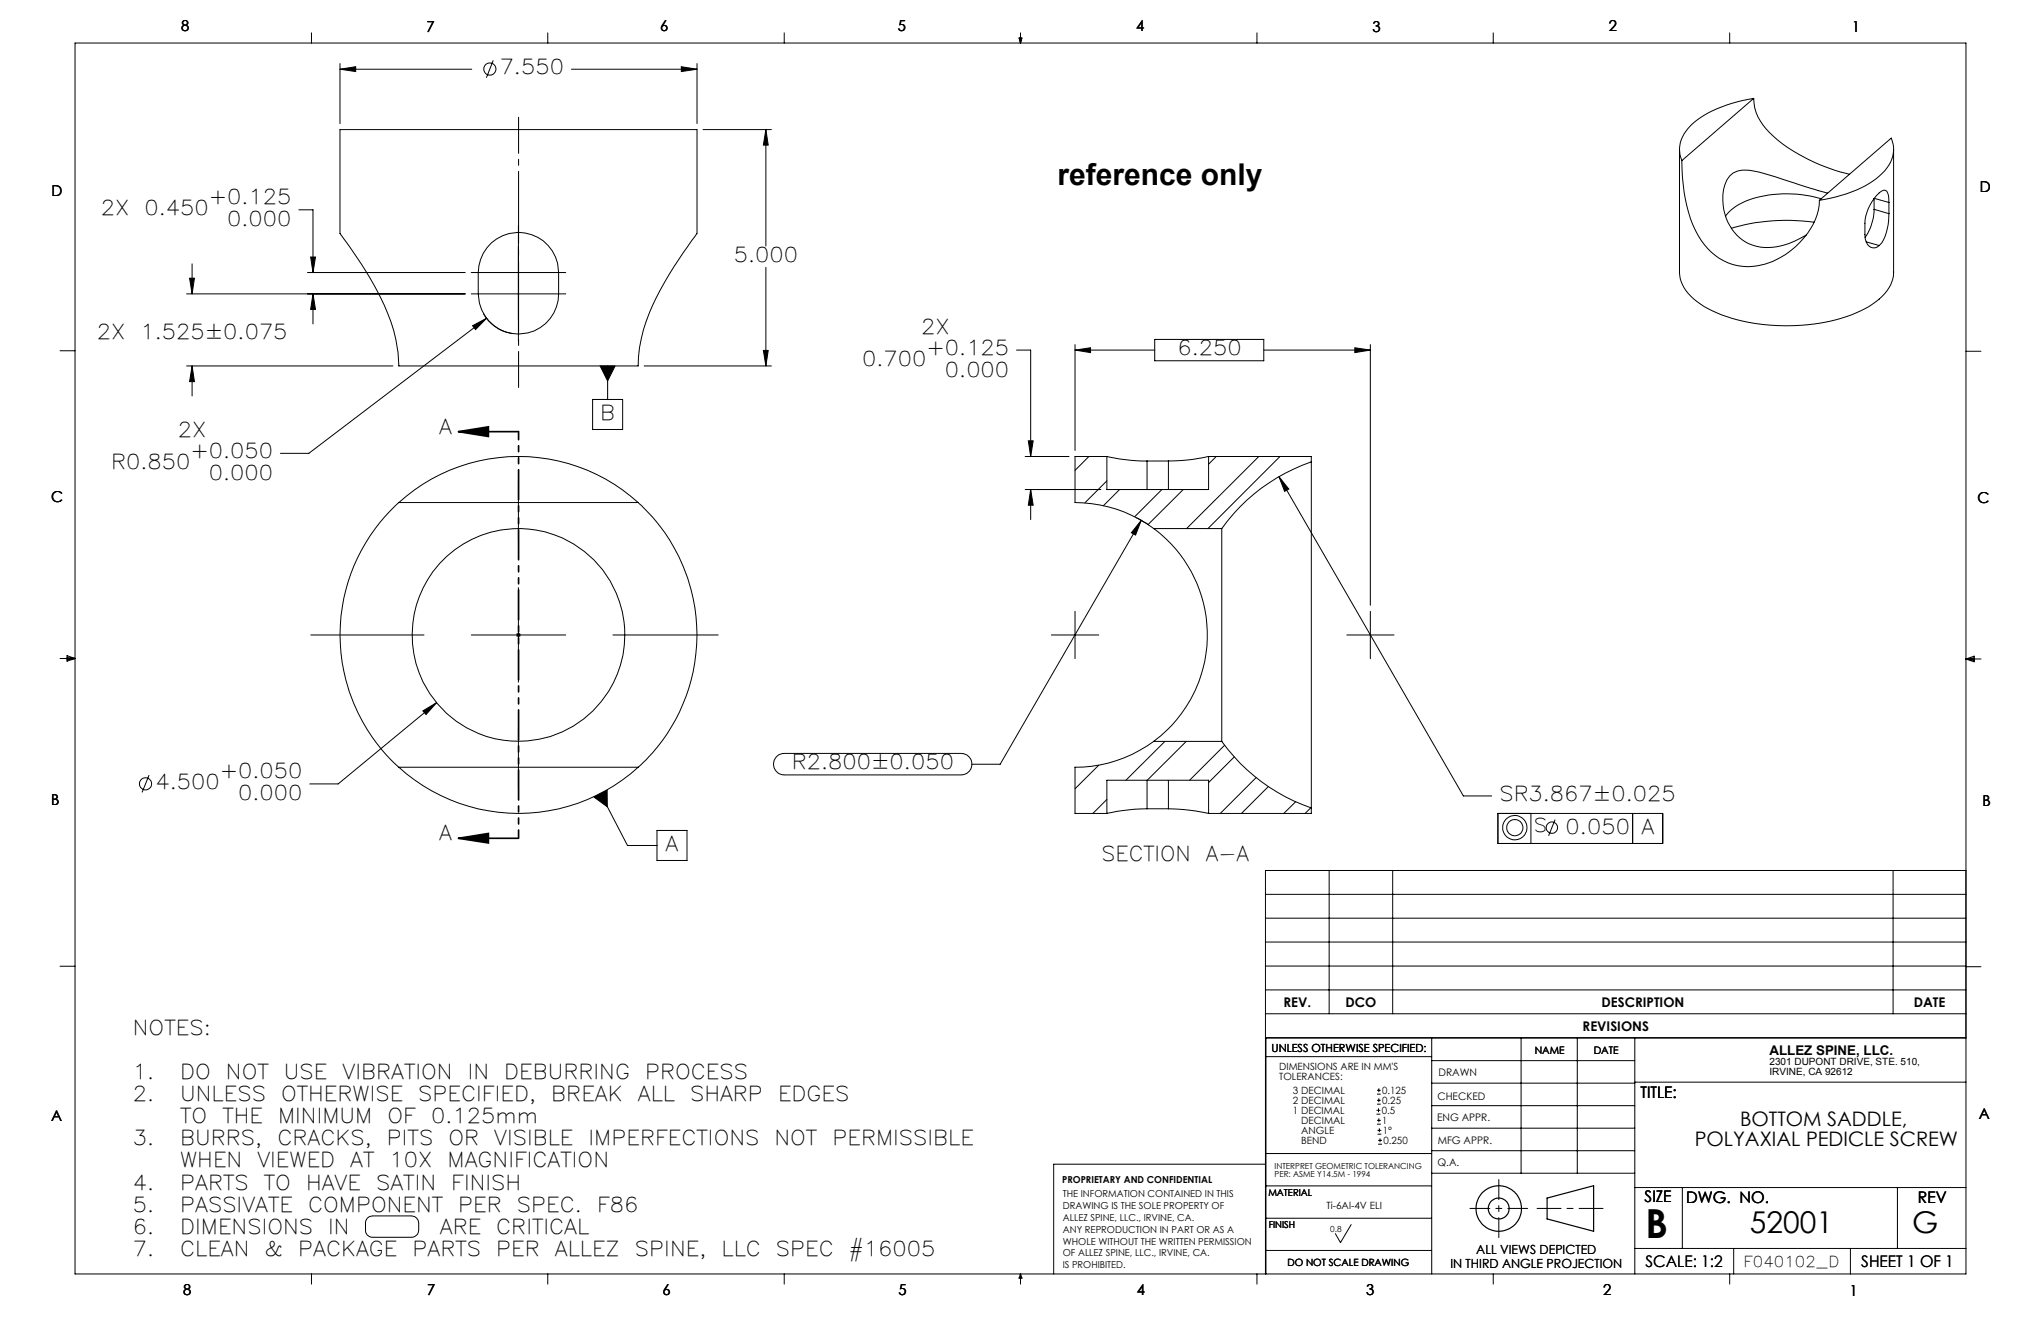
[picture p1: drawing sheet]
<svg xmlns="http://www.w3.org/2000/svg" width="432mm" height="279mm" viewBox="0 0 432 279" stroke-linecap="round" stroke-linejoin="round" font-family="sans-serif">
<g fill="none" stroke="#000" stroke-width=".21">
<path d="M15.9 9.1h400v260.4h-400zM65.9 6.9v2.2M71.9 14.6l3.3-.5v1zM71.9 13.4v12.7M71.9 14.6h27.9M104.4 12.8l-1.5 3.6M115.9 6.9v2.2M120.9 14.6h26.6M144.1 14.1l3.4 .5-3.4 .5zM147.5 13.4v12.7M165.9 6.9v2.2M215.6 8h.6l-.3 1.1z"/>
<path d="M215.7 8l.2 1.1M215.9 6.9v2.2M216 8l-.1 1.1M265.9 6.9v2.2M315.9 6.9v2.2M365.9 6.9v2.2M148.7 27.4h14.5M162 27.4l.5 3.3h-1zM162 27.4v24.6M355.3 31.6v26a8.4 8.4 0 0 0 4.5 6.7 33.7 33.7 0 0 0 18.8 4.6 33.2 33.2 0 0 0 17.6-4.6 8.4 8.4 0 0 0 4.4-6.7v-26M355.8 34a35 35 0 0 0 2.9 14.8 12.5 12.5 0 0 0 11.1 7.6 16.6 16.6 0 0 0 14.9-12l.2-2M371 20.8a11.6 11.6 0 0 0 5.1 8.8 39.1 39.1 0 0 0 15.2 7.3"/>
<path d="M371 20.8a25.2 25.2 0 0 0-13.2 5.7 6.5 6.5 0 0 0-2 7.5M371 20.8l-15.2 13.2M40.1 58.8h1l-.5 3.4zM40.6 55.8v6.4M63.2 44.4h3v13.2M65.1 57.6h33.3M65.7 54.4h1l-.5 3.2zM99.7 57.6h20M104 51.4a8.5 8.5 0 0 1 9.1-1.5 8.5 8.5 0 0 1 5.1 7.7v4.6a8.5 8.5 0 0 1-8.5 8.5 8.5 8.5 0 0 1-8.5-8.5v-4.6a8.8 8.8 0 0 1 2.8-6.2zM109.7 47.7v24.4M147.4 49.4l-.4 .6a76.5 76.5 0 0 0-10.3 18 30.2 30.2 0 0 0-1.7 9.4h-50.6a35.4 35.4 0 0 0-5.1-16.8l-2.9-4.8-4.5-6.4v-22h75.6v22M162 56.6v20.8"/>
<path d="M383.8 47a41.7 41.7 0 0 0-17.5 1.3M384.9 42.4l15.2-13.2a6.5 6.5 0 0 1-1.9 7.5 22.2 22.2 0 0 1-10.9 5.2zM385.3 42.1a24.5 24.5 0 0 0-16.9 .9l-1.9 1.2-1.4 1.6M386.7 40.9l-7.1-2.2a53.6 53.6 0 0 0-10.2-2.7 4.2 4.2 0 0 0-4.5 3.1 10.4 10.4 0 0 0 5.9 12.8 12.5 12.5 0 0 0 10.1-1.5l1.3-.7M394.8 51.2l2.8 .7M396.5 44.3a11 11 0 0 1-1.9 5.9M396.5 42v2.3M396.5 41.9l3.1 .9M396.5 44.3l3.1 .9M399.6 42.8a3.1 3.1 0 0 0-.6-2.5 1.36 1.36 0 0 0-1.4 .5 10.1 10.1 0 0 0-3.1 8.8 2.28 2.28 0 0 0 2.2 2.8l.9-.5M399.6 45.2a12.3 12.3 0 0 1-1.5 6.1l-.5 .6M399.6 42.8v2.4"/>
<path d="M12.7 74.2h3.2M39.5 62.2h58.9M39.5 77.4h43.6M40.6 77.4l.5 3.3h-1zM40.6 77.4v6.3M66.2 62.2l.5 3.2h-1zM66.2 62.2v6.3M99.7 62.2h20M100 68.9l2.9-1.6-2.3 2.4zM102.3 66.3a8.7 8.7 0 0 0 6.1 4.3M102.9 67.3l-37.6 28.6h-6M127 77.4h3.1l-1.5 3.2z"/>
<path d="M128.6 77.4v7.1M136.3 77.4h26.9M161.5 74.1h1l-.5 3.3zM215.1 74h3v22.6M227.4 74l3.3-.4v1zM227.4 72.9v22.4M227.4 74h16.9M244.3 71.8h23.1v4.5h-23.1zM267.4 74h22.5M286.6 73.6l3.3 .4-3.3 .6zM289.9 72.9v55.1M415.9 74.3h3.2"/>
<path d="M125.4 84.5h6.3v6.3h-6.3zM216.9 96.6h9.3M217.6 93.2h1l-.5 3.4zM230.4 96.6l-3 2.9M234.2 96.6h.1a34.2 34.2 0 0 0 8.4 .9M234.2 96.6h-6.8v9.7a27.8 27.8 0 0 1 16.7 5.5M234.2 96.6v6.9h21.5v-6.9M242.7 97.5h4.5M242.7 97.5v6M247.2 97.5v6M255.7 96.6h-.1a39.9 39.9 0 0 1-8.4 .9M255.7 96.6h21.7v1.1"/>
<path d="M257.3 96.6l-1.6 1.6M266.3 96.6l-15.3 15.2M270.8 96.6l-15.2 15.2M277.4 97.7a38.6 38.6 0 0 0-18.9 14.1M277.4 97.7v73.2M84.4 106.3a37.7 37.7 0 0 0 0 56M84.4 106.3a37.8 37.8 0 0 1 50.6 0M84.4 106.3h50.6M109.7 101.8v12.5M135 106.3a37.7 37.7 0 0 1 0 56M216.9 103.5h16M218.1 103.5l.5 3.4h-1z"/>
<path d="M218.1 103.5v6.4M234.2 101.7l-4.7 4.7M236.9 103.5l-3.5 3.5M240.4 109.5l2.7 1.6M241.4 110.1l-1.2 3.1-.8-.5zM241.4 110.1l-29.8 51.5h-6M244.1 111.8a28 28 0 0 1 0 45M244.1 111.8h14.4M245.8 103.5l-5.7 5.8M250.3 103.5l-7.4 7.4M258.5 111.8v45M270.6 100.8l2.1 2.6-.9 .5z"/>
<path d="M270.6 100.8l39 67.5h6M12.7 139.3h3.2M14.2 139.1l1.7 .2M14.2 138.7l1.7 .6-1.7 .5zM15.9 139.3l-1.7 .3M65.8 134.3h23.9M99.7 134.3h20M109.3 133.9l.7 .8M109.7 124.3v20M110 133.9l-.7 .8M129.7 134.3h22.2M222.4 134.3h10"/>
<path d="M227.4 129.3v10M284.9 134.3h10M289.9 129.3v10M415.9 139.4h3.2M415.9 139.4l1.8-.6v1.2zM415.9 139.4l1.8 .3M417.7 139.2l-1.8 .2M89.5 150.4l2.9-1.8-2.3 2.5zM92.4 148.6l-20.9 17.2h-6M109.7 154.3v12.5M244.1 156.8a28.1 28.1 0 0 1-16.7 5.5v9.7h6.8M244.1 156.8h14.4"/>
<path d="M246.5 156.8l-8.3 8.2M251 156.8l-8.3 8.2M258.5 156.8a38.8 38.8 0 0 0 18.9 14.1M259.1 157.6l-7.4 7.4M31.5 163.9l-1.4 3.7M84.4 162.3a37.7 37.7 0 0 0 50.6 0M84.4 162.3h50.6M125.6 168.6l2.8-1.5 .1 3.5zM127 167.8l5.8 11h6.2M139 175.6h6.3v6.4h-6.3zM164.2 160.1a2.23 2.23 0 0 1 1.7-.8h37.4a2.28 2.28 0 0 1 2.3 2.3 2.28 2.28 0 0 1-2.3 2.3h-37.4a2.28 2.28 0 0 1-2-1.3 2.28 2.28 0 0 1 .3-2.5zM227.5 162.3h-.1"/>
<path d="M232.4 161.9l-5 4.9M234.2 172v-7h21.5v7M234.2 169.1l-3 2.9M242.7 171.1a37 37 0 0 0-8.5 .9M242.7 171.1h4.5M242.7 165v6.1M247.2 171.1a39.9 39.9 0 0 1 8.5 .9M247.2 165v6.1M261.1 160.1l-5.4 5.4M265.7 164.5l-7.5 7.5M268.3 166.4l-5.7 5.6M274.1 169.6l-2.5 2.4"/>
<path d="M277.3 170.9l-1.2 1.1M277.4 170.9v1.1h-21.7M316.9 172h34.9v6.4h-34.9zM323.9 172v6.4M329 173.4l-1.4 3.4M345.4 172v6.4M267.7 189.2h148.2M267.7 194.2h148.2M267.7 199.2h148.2M281.2 184.1v30.3M294.6 184.1v30.3M400.5 184.1v30.3"/>
<path d="M415.9 184.1h-148.2v35.4h148.2M12.7 204.4h3.2M267.7 214.4h148.2M267.7 204.3h148.2M267.7 209.4h148.2M267.8 219.6v49.9M302.9 219.6v49.9M321.8 219.6v28.5M333.7 219.6v28.5M345.9 219.6v49.9M415.9 219.6h-148.2v49.9M415.9 204.5h3.2"/>
<path d="M267.8 223.5h35.1M291.2 235.7h.8M291.2 234.8h.8M291.3 231.4h.8M291.3 230.6h.8M291.3 233.5h.8M291.3 232.7h.8M291.3 237.8h.8M291.3 237h.8M291.4 239.9h.8M291.4 239.1h.8M291.6 234.4v.8"/>
<path d="M291.7 230.2v.8M291.7 232.3v.8M291.7 236.5v.8M291.8 238.7v.8M302.9 233.9h43M302.9 229.1h43M302.9 224.3h43M302.9 238.6h43M345.9 228.9h70M77.7 257.7l.4-.3 .7-.2h8.3a1.56 1.56 0 0 1 1.5 1.5v1.5a1.5 1.5 0 0 1-1.5 1.5h-8.3a1.5 1.5 0 0 1-1.5-1.5v-1.7zM267.7 257.7h35.2M267.7 246.2h-44.8v23.3"/>
<path d="M267.8 250.8h35.1M267.8 244h35.1M285.9 259l-2.3 3.8-1.1-1.9M291.6 242h.8M291.6 241.2h.8M292 240.8v.8M302.9 248.1h43M302.9 243.4h43M345.9 251.2h70M355.9 251.2v12.9M401.4 251.2v12.9M65.9 269.5v2.1"/>
<path d="M115.9 269.5v2.1M165.9 269.5v2.1M215.9 269.5v2.1M215.9 269.5l.3 .8h-.6zM265.9 269.5v2.1M267.7 264.5h35.2M315.9 269.5v2.1M345.9 264.1h70M365.9 269.5v2.1M366.8 264.1v5.4M391.5 264.1v5.4"/>
<circle cx="103.6" cy="14.6" r="1.29"/>
<circle cx="109.7" cy="134.3" r="22.5"/>
<circle cx="30.8" cy="165.8" r="1.29"/>
<circle cx="320.5" cy="175.1" r="2.57"/>
<circle cx="320.5" cy="175" r="1.71"/>
<circle cx="328.3" cy="175.1" r="1.2"/>
</g>
<path d="M97 91.3l6.3-1v2zM97 91.3h12.7M97 177.3l6.3-1v2zM97 177.3h12.7" fill="none" stroke="#000" stroke-width=".35"/>
<g fill="none" stroke="#000" stroke-width=".25">
<path d="M327.3 253.4l9.8-2.6v9.6l-9.8-2.6z"/>
<circle cx="317.1" cy="255.6" r="4.8"/>
<circle cx="317.1" cy="255.6" r="2.21"/>
</g>
<path d="M109.7 82v-57.2" fill="none" stroke="#000" stroke-width=".21" stroke-dasharray="15.2 1.3 1.3 1.3" stroke-dashoffset="7.6"/>
<path d="M109.7 177.3v-86" fill="none" stroke="#000" stroke-width=".35" stroke-dasharray="6.3 1.3 1.3 1.3 1.3 1.3" stroke-dashoffset="4.6"/>
<path d="M325.2 255.6h13.9" fill="none" stroke="#000" stroke-width=".21" stroke-dasharray="15.2 1.3 1.3 1.3" stroke-dashoffset="10.2"/>
<path d="M311 255.6h12.2M317.1 261.8v-12.3" fill="none" stroke="#000" stroke-width=".21" stroke-dasharray="6.3 1.3 1.3 1.3" stroke-dashoffset="2.1"/>
<g fill="#000">
<path d="M286.6 73.6l3.3 .4-3.3 .6zM227.4 74l3.3-.4v1zM218.1 103.5l.5 3.4h-1zM217.6 93.2h1l-.5 3.4z"/>
<path d="M89.5 150.4l.6 .7 2.3-2.5zM144.1 14.1l3.4 .5-3.4 .5zM71.9 14.6l3.3-.5v1zM162 27.4l.5 3.3h-1zM161.5 74.1h1l-.5 3.3zM65.7 54.4h1l-.5 3.2zM66.2 62.2l.5 3.2h-1zM100 68.9l.6 .8 2.3-2.4zM40.6 77.4l.5 3.3h-1zM40.1 58.8h1l-.5 3.4zM241.4 110.1l-2 2.6 .8 .5zM270.6 100.8l1.2 3.1 .9-.5z"/>
<path d="M97 177.3l6.3-1v2zM97 91.3l6.3-1v2z"/>
<path d="M125.6 168.6l2.8-1.5 .1 3.5zM127 77.4l1.6 3.2 1.5-3.2z"/>
</g>
<text font-size="8.5" x="348.1" y="261.8">B</text>
<g font-size="6.3">
<text x="223.7" y="39.2">reference only</text>
<text x="370.2" y="260.7">52001</text>
<text x="404.6" y="260.7">G</text>
</g>
<g font-size="4.3">
<text x="105.7" y="15.7">7.550</text>
<text x="21.4" y="45.5">2X</text>
<text x="30.6" y="45.5">0.450</text>
<text x="44.2" y="43.2">+0.125</text>
<text x="48.1" y="47.7">0.000</text>
<text x="155.2" y="55.4">5.000</text>
<text x="20.5" y="71.7">2X</text>
<text x="29.7" y="71.7">1.525±0.075</text>
<text x="194.9" y="70.6">2X</text>
<text x="182.4" y="77.4">0.700</text>
<text x="196" y="75.1">+0.125</text>
<text x="249.1" y="75.1">6.250</text>
<text x="199.9" y="79.7">0.000</text>
<text x="127" y="88.8">B</text>
<text x="37.6" y="92.4">2X</text>
<text x="92.9" y="91.7">A</text>
<text x="23.5" y="99.2">R0.850</text>
<text x="40.3" y="97">+0.050</text>
<text x="44.2" y="101.5">0.000</text>
<text x="32.9" y="166.9">4.500</text>
<text x="46.5" y="164.6">+0.050</text>
<text x="167.5" y="162.7">R2.800±0.050</text>
<text x="50.4" y="169.2">0.000</text>
<text x="317.2" y="169.4">SR3.867±0.025</text>
<text x="92.9" y="177.7">A</text>
<text x="140.8" y="180">A</text>
<text x="331.2" y="176.3">0.050</text>
<text x="347.3" y="176.3">A</text>
<text x="233" y="182.1">SECTION</text>
<text x="255.1" y="182.1">A-A</text>
<text x="28.1" y="218.9">NOTES:</text>
<text x="28.1" y="228.2">1.</text>
<text x="28.1" y="232.9">2.</text>
<text x="38.1" y="228.2">DO</text>
<text x="38.1" y="232.9">UNLESS</text>
<text x="47.8" y="228.2">NOT</text>
<text x="59.5" y="232.9">OTHERWISE</text>
<text x="60.1" y="228.2">USE</text>
<text x="72.5" y="228.2">VIBRATION</text>
<text x="88.5" y="232.9">SPECIFIED,</text>
<text x="98.9" y="228.2">IN</text>
<text x="106.7" y="228.2">DEBURRING</text>
<text x="116.6" y="232.9">BREAK</text>
<text x="134.9" y="232.9">ALL</text>
<text x="136.5" y="228.2">PROCESS</text>
<text x="146" y="232.9">SHARP</text>
<text x="164.6" y="232.9">EDGES</text>
<text x="38.1" y="237.6">TO</text>
<text x="47" y="237.6">THE</text>
<text x="58.8" y="237.6">MINIMUM</text>
<text x="82" y="237.6">OF</text>
<text x="91.2" y="237.6">0.125mm</text>
<text x="28.1" y="242.3">3.</text>
<text x="38.1" y="242.3">BURRS,</text>
<text x="58.7" y="242.3">CRACKS,</text>
<text x="81.9" y="242.3">PITS</text>
<text x="94.9" y="242.3">OR</text>
<text x="104.6" y="242.3">VISIBLE</text>
<text x="124.5" y="242.3">IMPERFECTIONS</text>
<text x="163.9" y="242.3">NOT</text>
<text x="176.1" y="242.3">PERMISSIBLE</text>
<text x="28.1" y="251.6">4.</text>
<text x="38.1" y="246.9">WHEN</text>
<text x="38.1" y="251.6">PARTS</text>
<text x="54.5" y="246.9">VIEWED</text>
<text x="55.8" y="251.6">TO</text>
<text x="64.7" y="251.6">HAVE</text>
<text x="74.1" y="246.9">AT</text>
<text x="79.6" y="251.6">SATIN</text>
<text x="82.4" y="246.9">10X</text>
<text x="94.7" y="246.9">MAGNIFICATION</text>
<text x="95.5" y="251.6">FINISH</text>
<text x="28.1" y="256.3">5.</text>
<text x="38.1" y="256.3">PASSIVATE</text>
<text x="65.2" y="256.3">COMPONENT</text>
<text x="97" y="256.3">PER</text>
<text x="109.4" y="256.3">SPEC.</text>
<text x="126.3" y="256.3">F86</text>
<text x="28.1" y="261">6.</text>
<text x="38.1" y="261">DIMENSIONS</text>
<text x="69.4" y="261">IN</text>
<text x="93" y="261">ARE</text>
<text x="105" y="261">CRITICAL</text>
<text x="28.1" y="265.6">7.</text>
<text x="38.1" y="265.6">CLEAN</text>
<text x="56" y="265.6">&amp;</text>
<text x="63.1" y="265.6">PACKAGE</text>
<text x="87.3" y="265.6">PARTS</text>
<text x="105" y="265.6">PER</text>
<text x="117.4" y="265.6">ALLEZ</text>
<text x="134.3" y="265.6">SPINE,</text>
<text x="152.7" y="265.6">LLC</text>
<text x="164.2" y="265.6">SPEC</text>
<text x="179.6" y="265.6">#16005</text>
</g>
<g font-size="4.2">
<text x="368.1" y="238.2">BOTTOM SADDLE,</text>
<text x="358.5" y="242.4">POLYAXIAL PEDICLE SCREW</text>
</g>
<text font-size="4" x="324.5" y="175.9">S</text>
<g font-size="3.4">
<text x="347.1" y="232.3">TITLE:</text>
<text x="347.9" y="254.3">SIZE</text>
<text x="356.7" y="254.4">DWG. NO.</text>
<text x="405.7" y="254.5">REV</text>
<text x="348.1" y="267.9">SCALE: 1:2</text>
<text x="393.8" y="267.9">SHEET 1 OF 1</text>
</g>
<g font-size="3.2">
<text x="38.3" y="6.7">8</text>
<text x="90.2" y="6.7">7</text>
<text x="139.7" y="6.5">6</text>
<text x="190" y="6.5">5</text>
<text x="240.4" y="6.5">4</text>
<text x="290.4" y="6.7">3</text>
<text x="340.4" y="6.5">2</text>
<text x="391.9" y="6.7">1</text>
<text x="10.9" y="41.6">D</text>
<text x="418.9" y="40.7">D</text>
<text x="10.9" y="106.3">C</text>
<text x="418.4" y="106.4">C</text>
<text x="10.8" y="170.2">B</text>
<text x="419.4" y="170.6">B</text>
<text x="10.8" y="237.2">A</text>
<text x="418.6" y="236.8">A</text>
<text x="368.9" y="267.9">F040102_D</text>
<text x="38.8" y="273.8">8</text>
<text x="90.4" y="273.8">7</text>
<text x="140.2" y="273.8">6</text>
<text x="190.1" y="273.9">5</text>
<text x="240.5" y="273.8">4</text>
<text x="289" y="273.9">3</text>
<text x="339.1" y="273.8">2</text>
<text x="391.4" y="274.1">1</text>
</g>
<g font-size="2.8">
<text x="271.5" y="212.9">REV.</text>
<text x="284.7" y="212.9">DCO</text>
<text x="338.8" y="212.9">DESCRIPTION</text>
<text x="404.9" y="212.9">DATE</text>
<text x="334.8" y="218">REVISIONS</text>
<text x="374.3" y="223.1">ALLEZ SPINE, LLC.</text>
</g>
<g font-size="2.7">
<text x="306.8" y="268.2">IN THIRD ANGLE PROJECTION</text>
<text x="312.3" y="265.2">ALL VIEWS DEPICTED</text>
</g>
<text font-size="2.4" x="269" y="222.4">UNLESS OTHERWISE SPECIFIED:</text>
<g font-size="2.2">
<text x="304.3" y="227.5">DRAWN</text>
<text x="324.7" y="222.9">NAME</text>
<text x="337.2" y="222.9">DATE</text>
<text x="304.1" y="232.6">CHECKED</text>
<text x="304" y="237.2">ENG APPR.</text>
<text x="304.2" y="241.9">MFG APPR.</text>
<text x="304.1" y="246.7">Q.A.</text>
</g>
<g font-size="2.1">
<text x="270.6" y="226.2">DIMENSIONS ARE IN MM'S</text>
<text x="374.3" y="225.4">2301 DUPONT DRIVE, STE. 510,</text>
<text x="374.3" y="227.5">IRVINE, CA 92612</text>
<text x="270.6" y="228.3">TOLERANCES:</text>
<text x="273.5" y="231.4">3 DECIMAL</text>
<text x="273.5" y="233.5">2 DECIMAL</text>
<text x="292.4" y="231.4">0.125</text>
<text x="292.4" y="233.5">0.25</text>
<text x="273.5" y="235.6">1 DECIMAL</text>
<text x="275.3" y="237.7">DECIMAL</text>
<text x="275.3" y="239.9">ANGLE</text>
<text x="292.3" y="235.6">0.5</text>
<text x="292.4" y="237.7">1</text>
<text x="292.5" y="239.9">1°</text>
<text x="275.3" y="242">BEND</text>
<text x="292.7" y="242">0.250</text>
<text x="280.6" y="255.7">Ti-6Al-4V ELI</text>
<text x="272.4" y="267.8">DO NOT SCALE DRAWING</text>
</g>
<g font-size="2">
<text x="224.7" y="250.2">PROPRIETARY AND CONFIDENTIAL</text>
<text x="224.9" y="253.1">THE INFORMATION CONTAINED IN THIS</text>
<text x="224.9" y="255.7">DRAWING IS THE SOLE PROPERTY OF</text>
<text x="268.3" y="252.9">MATERIAL</text>
<text x="224.9" y="258.2">ALLEZ SPINE, LLC., IRVINE, CA.</text>
<text x="224.9" y="260.7">ANY REPRODUCTION IN PART OR AS A</text>
<text x="224.9" y="263.2">WHOLE WITHOUT THE WRITTEN PERMISSION</text>
<text x="268.4" y="259.7">FINISH</text>
<text x="224.9" y="265.7">OF ALLEZ SPINE, LLC., IRVINE, CA.</text>
<text x="224.9" y="268.3">IS PROHIBITED.</text>
</g>
<g font-size="1.8">
<text x="269.7" y="247.2">INTERPRET GEOMETRIC TOLERANCING</text>
<text x="269.7" y="249">PER: ASME Y14.5M - 1994</text>
<text x="281.4" y="260.7">0.8</text>
</g>
</svg>
